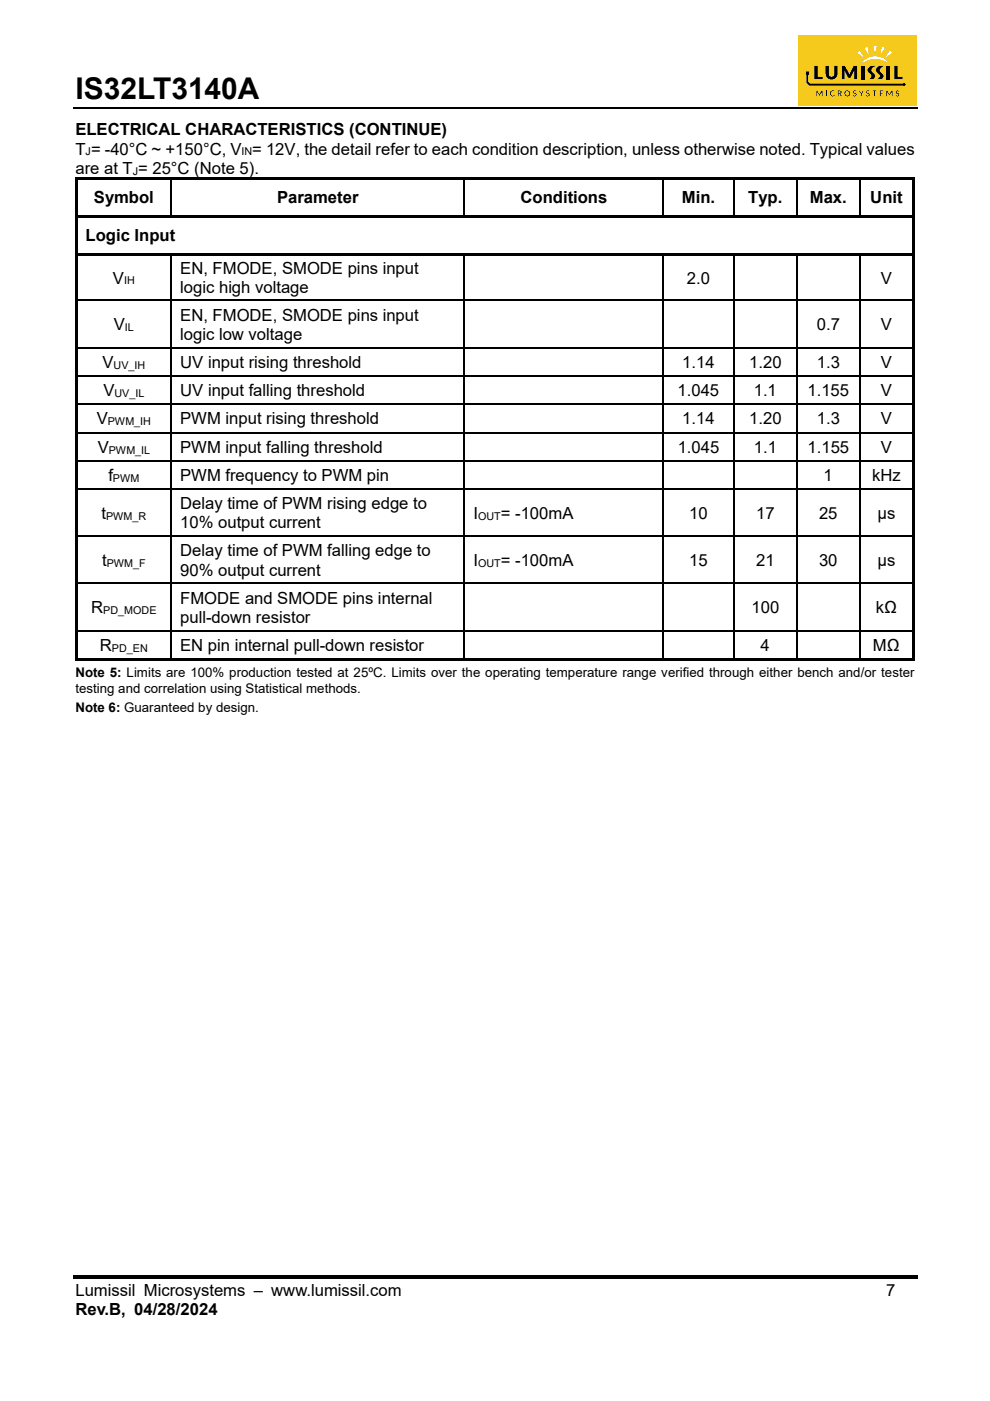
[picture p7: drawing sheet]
<svg xmlns="http://www.w3.org/2000/svg" width="210mm" height="297mm" viewBox="0 0 210 297" stroke-linecap="round" stroke-linejoin="round" font-family="sans-serif">
<path d="M15.5 22.8h179" fill="none" stroke="#000" stroke-width=".34"/>
<path d="M15.5 270.3h179v.8h-179z" fill="#000"/>
<path d="M169.3 7.5h25.2v15h-25.2z" fill="#f5ca1d"/>
<g fill="#040000">
<path d="M173.2 19.2h.1l.5 .8 .5-.8h.1v1.2h-.1v-.9l-.5 .8-.5-.8v.9h-.1z"/>
<path d="M175.2 19.2h.2v1.2h-.2z"/>
<path d="M176.3 19.3a.45 .45 0 0 1 .7 .1 .48 .48 0 0 0-.7 .1 .48 .48 0 0 0 0 .6 .48 .48 0 0 0 .7 .1 .54 .54 0 0 1-.8 .1 .54 .54 0 0 1-.1-.7z"/>
<path d="M181 19.3l.4-.1 .2 .2a.23 .23 0 0 0-.4-.1 .23 .23 0 0 0 .1 .4 .36 .36 0 0 1 .4 .3 .36 .36 0 0 1-.3 .4 .36 .36 0 0 1-.4-.2 .26 .26 0 0 0 .4 .1 .26 .26 0 0 0 .1-.4 .26 .26 0 0 0-.4-.1l-.1-.1z"/>
<path d="M182.2 19.2h.2l.3 .6 .3-.6h.2l-.4 .7v.5h-.2v-.5z"/>
<path d="M183.9 19.3l.3-.1 .2 .2a.27 .27 0 0 0-.4-.1 .27 .27 0 0 0-.1 .3 .27 .27 0 0 0 .4 .1 .38 .38 0 0 1 0 .7 .38 .38 0 0 1-.6-.2h.1a.28 .28 0 0 0 .4 .1 .28 .28 0 0 0 .1-.4 .28 .28 0 0 0-.4-.1l-.1-.1z"/>
<path d="M185 19.2h1l-.4 .1v1.1h-.2v-1.1z"/>
<path d="M186.6 19.2h.8l-.6 .1v.4h.4l-.4 .2v.4l.6 .1h-.8z"/>
<path d="M188 19.2h.2l.5 .8 .4-.8h.2v1.2h-.2v-.9l-.4 .8-.5-.8v.9h-.2z"/>
<path d="M190.1 19.3l.2-.1a.21 .21 0 0 1 .2-.1 .21 .21 0 0 1 .1 .3 .25 .25 0 0 0-.4-.1 .25 .25 0 0 0 0 .4 .25 .25 0 0 0 .3 0 .36 .36 0 0 1 .1 .7 .36 .36 0 0 1-.6-.2h.1a.26 .26 0 0 0 .3 .1 .26 .26 0 0 0 .1-.4 .26 .26 0 0 0-.3-.1l-.2-.2z"/>
<path d="M172.7 13.9h.7v2.4h1.1v.5h-1.8z"/>
<path d="M175.1 13.9h.7v1.5a.6 .6 0 0 0 .4 .8 .6 .6 0 0 0 .8-.6v-1.7h.6v1.5a1.27 1.27 0 0 1-1.1 1.4 1.27 1.27 0 0 1-1.4-1.2z"/>
<path d="M178.5 13.9l.7 .1 .9 1.8 .9-1.8 .8-.1v2.9h-.6v-1.9l-.8 1.5-.2 .1-.3-.1-.8-1.5v1.9h-.6z"/>
<path d="M182.7 13.9h.7v2.9h-.7z"/>
<path d="M188.1 13.9h.6v2.9h-.6z"/>
<path d="M189.7 13.9h.7v2.4h1v.5h-1.7z"/>
<path d="M184.4 14.2a1.17 1.17 0 0 1 1.2-.3 1.17 1.17 0 0 0-.8 1.1l.6 .7a.67 .67 0 0 1-.3 1.1h-.9a.67 .67 0 0 0 .5-.9l-.2-.3a.81 .81 0 0 1-.1-1.4z"/>
<path d="M186.2 14.2a1.17 1.17 0 0 1 1.2-.3v.2a.87 .87 0 0 0-.8 .8 .87 .87 0 0 0 .6 .8 .65 .65 0 0 1-.2 1.1h-1a.67 .67 0 0 0 .5-.9l-.2-.3a.81 .81 0 0 1-.1-1.4z"/>
<path d="M177.7 19.2h.3a.34 .34 0 0 1 .5 .2 .34 .34 0 0 1-.3 .5l.4 .5h-.2l-.4-.5h-.2v.5h-.1zM177.8 19.3v.5l.4-.1a.22 .22 0 0 0 .1-.3 .22 .22 0 0 0-.3-.1z"/>
<path d="M179.1 19.8a.62 .62 0 0 1 1.2 0 .62 .62 0 0 1-1.2 0zM179.2 19.8a.47 .47 0 0 0 .9 0 .47 .47 0 0 0-.9 0z"/>
</g>
<g fill="#fff">
<path d="M183.3 12.8a3.6 3.6 0 0 1 5.3 .6 5.1 5.1 0 0 0-5.8 0z"/>
<path d="M183.3 10.2l.7-.3 .3 1.7z"/>
<path d="M187 9.9l.7 .3-1 1.4z"/>
<path d="M185.3 9.7h.7l-.4 1.8z"/>
<path d="M181.8 11.2l.6-.4 .9 1.4z"/>
<path d="M188.7 10.7l.6 .5-1.5 1z"/>
</g>
<path d="M170.9 15.2h.7v.7h-.2v1.4l.4 .4h19.7l.1-.1a.33 .33 0 0 1 .4 .1 .33 .33 0 0 1 .1 .4l-.3 .1-20.1-.1-.6-.6z" fill="#040000"/>
<g fill="#000">
<path d="M16 37.6h.5v.5h-.5zM16 37.6h178v.5h-178zM193.5 37.6h.5v.5h-.5zM16 38.1h.5v7.5h-.5zM16 45.6h178v.5h-178zM16 46.1h.5v7.5h-.5zM16 53.6h178v.5h-178zM193.5 38.1h.5v7.5h-.5zM193.5 46.1h.5v7.5h-.5zM16 54.1h.5v9.5h-.5zM16 63.6h.5v.3h-.5zM16 63.9h.5v9.7h-.5z"/>
<path d="M16 73.6h.5v.3h-.5zM16 73.9h.5v5.7h-.5zM16 79.6h.5v.3h-.5zM36.2 63.6h.2v.3h-.2zM36.2 73.6h.2v.3h-.2zM36.2 79.6h.2v.3h-.2zM98.4 63.6h.2v.3h-.2zM98.4 73.6h.2v.3h-.2zM98.4 79.6h.2v.3h-.2zM140.5 63.6h.3v.3h-.3zM140.5 73.6h.3v.3h-.3zM140.5 79.6h.3v.3h-.3z"/>
<path d="M155.5 63.6h.3v.3h-.3zM155.5 73.6h.3v.3h-.3zM155.5 79.6h.3v.3h-.3zM169 63.6h.2v.3h-.2zM169 73.6h.2v.3h-.2zM169 79.6h.2v.3h-.2zM182.2 63.6h.3v.3h-.3zM182.2 73.6h.3v.3h-.3zM182.2 79.6h.3v.3h-.3zM193.5 54.1h.5v9.5h-.5zM193.5 63.6h.5v.3h-.5zM193.5 63.9h.5v9.7h-.5z"/>
<path d="M193.5 73.6h.5v.3h-.5zM193.5 73.9h.5v5.7h-.5zM193.5 79.6h.5v.3h-.5zM16 79.9h.5v5.7h-.5zM16 85.6h.5v.3h-.5zM16 85.9h.5v5.7h-.5zM16 91.6h.5v.3h-.5zM16 91.9h.5v5.7h-.5zM16 97.6h.5v.3h-.5zM36.2 85.6h.2v.3h-.2zM36.2 91.6h.2v.3h-.2zM36.2 97.6h.2v.3h-.2z"/>
<path d="M98.4 85.6h.2v.3h-.2zM98.4 91.6h.2v.3h-.2zM98.4 97.6h.2v.3h-.2zM140.5 85.6h.3v.3h-.3zM140.5 91.6h.3v.3h-.3zM140.5 97.6h.3v.3h-.3zM155.5 85.6h.3v.3h-.3zM155.5 91.6h.3v.3h-.3zM155.5 97.6h.3v.3h-.3zM169 85.6h.2v.3h-.2zM169 91.6h.2v.3h-.2zM169 97.6h.2v.3h-.2z"/>
<path d="M182.2 85.6h.3v.3h-.3zM182.2 91.6h.3v.3h-.3zM182.2 97.6h.3v.3h-.3zM193.5 79.9h.5v5.7h-.5zM193.5 85.6h.5v.3h-.5zM193.5 85.9h.5v5.7h-.5zM193.5 91.6h.5v.3h-.5zM193.5 91.9h.5v5.7h-.5zM193.5 97.6h.5v.3h-.5zM16 97.9h.5v5.7h-.5zM16 103.6h.5v.2h-.5zM16 103.8h.5v9.8h-.5z"/>
<path d="M16 113.6h.5v.3h-.5zM36.2 103.6h.2v.2h-.2zM36.2 113.6h.2v.3h-.2zM98.4 103.6h.2v.2h-.2zM98.4 113.6h.2v.3h-.2zM140.5 103.6h.3v.2h-.3zM140.5 113.6h.3v.3h-.3zM155.5 103.6h.3v.2h-.3zM155.5 113.6h.3v.3h-.3zM169 103.6h.2v.2h-.2zM169 113.6h.2v.3h-.2zM182.2 103.6h.3v.2h-.3z"/>
<path d="M182.2 113.6h.3v.3h-.3zM193.5 97.9h.5v5.7h-.5zM193.5 103.6h.5v.2h-.5zM193.5 103.8h.5v9.8h-.5zM193.5 113.6h.5v.3h-.5zM16 113.9h.5v9.7h-.5zM16 123.6h.5v.2h-.5zM16 123.8h.5v9.8h-.5zM16 133.6h.5v.3h-.5zM36.2 123.6h.2v.2h-.2zM36.2 133.6h.2v.3h-.2zM98.4 123.6h.2v.2h-.2z"/>
<path d="M98.4 133.6h.2v.3h-.2zM140.5 123.6h.3v.2h-.3zM140.5 133.6h.3v.3h-.3zM155.5 123.6h.3v.2h-.3zM155.5 133.6h.3v.3h-.3zM169 123.6h.2v.2h-.2zM169 133.6h.2v.3h-.2zM182.2 123.6h.3v.2h-.3zM182.2 133.6h.3v.3h-.3zM193.5 113.9h.5v9.7h-.5zM193.5 123.6h.5v.2h-.5zM193.5 123.8h.5v9.8h-.5z"/>
<path d="M193.5 133.6h.5v.3h-.5zM16 133.9h.5v6.2h-.5zM16 139.6h20.2v.5h-20.2zM36.2 139.6h62.2v.5h-62.2zM98.4 139.6h42.1v.5h-42.1zM140.5 139.6h15v.5h-15zM155.5 139.6h13.5v.5h-13.5zM169 139.6h13.2v.5h-13.2zM182.2 139.6h11.3v.5h-11.3zM193.5 133.9h.5v6.2h-.5zM193.5 139.6h.5v.5h-.5z"/>
</g>
<g fill="none" stroke="#000" stroke-width=".25">
<path d="M36.3 38.1v7.5M98.5 38.1v7.5M140.7 38.1v7.5M155.7 38.1v7.5M169.1 38.1v7.5M182.3 38.1v7.5M36.3 54.1v9.5M98.5 54.1v9.5M140.7 54.1v9.5M155.7 54.1v9.5M169.1 54.1v9.5M182.3 54.1v9.5"/>
<path d="M16.5 63.7h19.7M16.5 73.7h19.7M16.5 79.7h19.7M36.3 63.9v9.7M36.3 73.9v5.7M36.3 79.9v5.7M36.4 63.7h62M36.4 73.7h62M36.4 79.7h62M98.5 63.9v9.7M98.5 73.9v5.7M98.5 79.9v5.7"/>
<path d="M98.6 63.7h41.9M98.6 73.7h41.9M98.6 79.7h41.9M140.7 63.9v9.7M140.7 73.9v5.7M140.7 79.9v5.7M140.8 63.7h14.7M140.8 73.7h14.7M140.8 79.7h14.7M155.7 63.9v9.7M155.7 73.9v5.7M155.7 79.9v5.7"/>
<path d="M155.8 63.7h13.2M155.8 73.7h13.2M155.8 79.7h13.2M169.1 63.9v9.7M169.1 73.9v5.7M169.1 79.9v5.7M169.2 63.7h13M169.2 73.7h13M169.2 79.7h13M182.3 63.9v9.7M182.3 73.9v5.7M182.3 79.9v5.7"/>
<path d="M182.5 63.7h11M182.5 73.7h11M182.5 79.7h11M16.5 85.7h19.7M16.5 91.7h19.7M16.5 97.7h19.7M36.3 85.9v5.7M36.3 91.9v5.7M36.3 97.9v5.7M36.4 85.7h62M36.4 91.7h62M36.4 97.7h62"/>
<path d="M98.5 85.9v5.7M98.5 91.9v5.7M98.5 97.9v5.7M98.6 85.7h41.9M98.6 91.7h41.9M98.6 97.7h41.9M140.7 85.9v5.7M140.7 91.9v5.7M140.7 97.9v5.7M140.8 85.7h14.7M140.8 91.7h14.7M140.8 97.7h14.7"/>
<path d="M155.7 85.9v5.7M155.7 91.9v5.7M155.7 97.9v5.7M155.8 85.7h13.2M155.8 91.7h13.2M155.8 97.7h13.2M169.1 85.9v5.7M169.1 91.9v5.7M169.1 97.9v5.7M169.2 85.7h13M169.2 91.7h13M169.2 97.7h13"/>
<path d="M182.3 85.9v5.7M182.3 91.9v5.7M182.3 97.9v5.7M182.5 85.7h11M182.5 91.7h11M182.5 97.7h11M16.5 103.7h19.7M16.5 113.7h19.7M36.3 103.8v9.8M36.3 113.9v9.7M36.4 103.7h62M36.4 113.7h62"/>
<path d="M98.5 103.8v9.8M98.5 113.9v9.7M98.6 103.7h41.9M98.6 113.7h41.9M140.7 103.8v9.8M140.7 113.9v9.7M140.8 103.7h14.7M140.8 113.7h14.7M155.7 103.8v9.8M155.7 113.9v9.7M155.8 103.7h13.2M155.8 113.7h13.2"/>
<path d="M169.1 103.8v9.8M169.1 113.9v9.7M169.2 103.7h13M169.2 113.7h13M182.3 103.8v9.8M182.3 113.9v9.7M182.5 103.7h11M182.5 113.7h11M16.5 123.7h19.7M16.5 133.7h19.7M36.3 123.8v9.8M36.3 133.9v5.7"/>
<path d="M36.4 123.7h62M36.4 133.7h62M98.5 123.8v9.8M98.5 133.9v5.7M98.6 123.7h41.9M98.6 133.7h41.9M140.7 123.8v9.8M140.7 133.9v5.7M140.8 123.7h14.7M140.8 133.7h14.7M155.7 123.8v9.8M155.7 133.9v5.7"/>
<path d="M155.8 123.7h13.2M155.8 133.7h13.2M169.1 123.8v9.8M169.1 133.9v5.7M169.2 123.7h13M169.2 133.7h13M182.3 123.8v9.8M182.3 133.9v5.7M182.5 123.7h11M182.5 133.7h11"/>
</g>
<text font-size="6.3" x="16" y="21">IS32LT3140A</text>
<g font-size="3.5">
<text x="16" y="28.7">ELECTRICAL CHARACTERISTICS (CONTINUE)</text>
<text x="16" y="32.8">T = -40°C ~ +150°C, V = 12V, the detail refer to each condition description, unless otherwise noted. Typical values</text>
<text x="16" y="36.8">are at T = 25°C (Note 5).</text>
<text x="19.9" y="43.1">Symbol</text>
<text x="58.8" y="43.1">Parameter</text>
<text x="110.4" y="43.1">Conditions</text>
<text x="144.6" y="43.1">Min.</text>
<text x="158.7" y="43.1">Typ.</text>
<text x="171.8" y="43.1">Max.</text>
<text x="184.6" y="43.1">Unit</text>
<text x="18.2" y="51.1">Logic Input</text>
<text x="38.2" y="58.1">EN, FMODE, SMODE pins input</text>
<text x="24" y="60.1">V</text>
<text x="38.2" y="62.2">logic high voltage</text>
<text x="145.7" y="60.1">2.0</text>
<text x="186.8" y="60.1">V</text>
<text x="24.2" y="70">V</text>
<text x="38.2" y="68">EN, FMODE, SMODE pins input</text>
<text x="173.3" y="70">0.7</text>
<text x="186.8" y="70">V</text>
<text x="21.7" y="78">V</text>
<text x="38.2" y="72">logic low voltage</text>
<text x="38.2" y="78">UV input rising threshold</text>
<text x="144.7" y="78">1.14</text>
<text x="158.9" y="78">1.20</text>
<text x="173.2" y="78">1.3</text>
<text x="186.8" y="78">V</text>
<text x="21.9" y="84">V</text>
<text x="38.2" y="84">UV input falling threshold</text>
<text x="143.7" y="84">1.045</text>
<text x="159.9" y="84">1.1</text>
<text x="171.3" y="84">1.155</text>
<text x="186.8" y="84">V</text>
<text x="20.5" y="90">V</text>
<text x="20.7" y="96">V</text>
<text x="38.2" y="90">PWM input rising threshold</text>
<text x="38.2" y="96">PWM input falling threshold</text>
<text x="143.7" y="96">1.045</text>
<text x="144.7" y="90">1.14</text>
<text x="158.9" y="90">1.20</text>
<text x="159.9" y="96">1.1</text>
<text x="171.3" y="96">1.155</text>
<text x="173.2" y="90">1.3</text>
<text x="186.8" y="90">V</text>
<text x="186.8" y="96">V</text>
<text x="23" y="102">f</text>
<text x="38.2" y="108">Delay time of PWM rising edge to</text>
<text x="38.2" y="102">PWM frequency to PWM pin</text>
<text x="174.7" y="102">1</text>
<text x="185" y="102">kHz</text>
<text x="21.5" y="110">t</text>
<text x="38.2" y="112">10% output current</text>
<text x="100.4" y="110">I</text>
<text x="106.2" y="110">= -100mA</text>
<text x="146.2" y="110">10</text>
<text x="160.4" y="110">17</text>
<text x="173.7" y="110">25</text>
<text x="186.1" y="110">μs</text>
<text x="21.7" y="120">t</text>
<text x="38.2" y="118">Delay time of PWM falling edge to</text>
<text x="100.4" y="120">I</text>
<text x="106.2" y="120">= -100mA</text>
<text x="146.2" y="120">15</text>
<text x="160.4" y="120">21</text>
<text x="173.7" y="120">30</text>
<text x="186.1" y="120">μs</text>
<text x="38.2" y="122">90% output current</text>
<text x="19.3" y="130">R</text>
<text x="38.2" y="128">FMODE and SMODE pins internal</text>
<text x="159.4" y="130">100</text>
<text x="185.8" y="130">kΩ</text>
<text x="38.2" y="132">pull-down resistor</text>
<text x="21.2" y="138">R</text>
<text x="38.2" y="138">EN pin internal pull-down resistor</text>
<text x="161.3" y="138">4</text>
<text x="185.2" y="138">MΩ</text>
<text x="16" y="274.7">Lumissil Microsystems – www.lumissil.com</text>
<text x="188" y="274.7">7</text>
<text x="16" y="278.8">Rev.B, 04/28/2024</text>
</g>
<g font-size="2.8">
<text x="16" y="143.6">Note 5: Limits are 100% production tested at 25ºC. Limits over the operating temperature range verified through either bench and/or tester</text>
<text x="16" y="146.8">testing and correlation using Statistical methods.</text>
<text x="16" y="150.9">Note 6: Guaranteed by design.</text>
</g>
<g font-size="2.3">
<text x="18.2" y="32.9">J</text>
<text x="51.2" y="32.9">IN</text>
<text x="28.2" y="37">J</text>
<text x="26.3" y="60.3">IH</text>
<text x="26.5" y="70.2">IL</text>
<text x="24.1" y="78.2">UV_IH</text>
<text x="24.3" y="84.2">UV_IL</text>
<text x="22.9" y="90.2">PWM_IH</text>
<text x="23.1" y="96.2">PWM_IL</text>
<text x="24" y="102.2">PWM</text>
<text x="22.5" y="110.2">PWM_R</text>
<text x="101.4" y="110.2">OUT</text>
<text x="22.6" y="120.2">PWM_F</text>
<text x="101.4" y="120.2">OUT</text>
<text x="21.9" y="130.2">PD_MODE</text>
<text x="23.7" y="138.2">PD_EN</text>
</g>
</svg>
